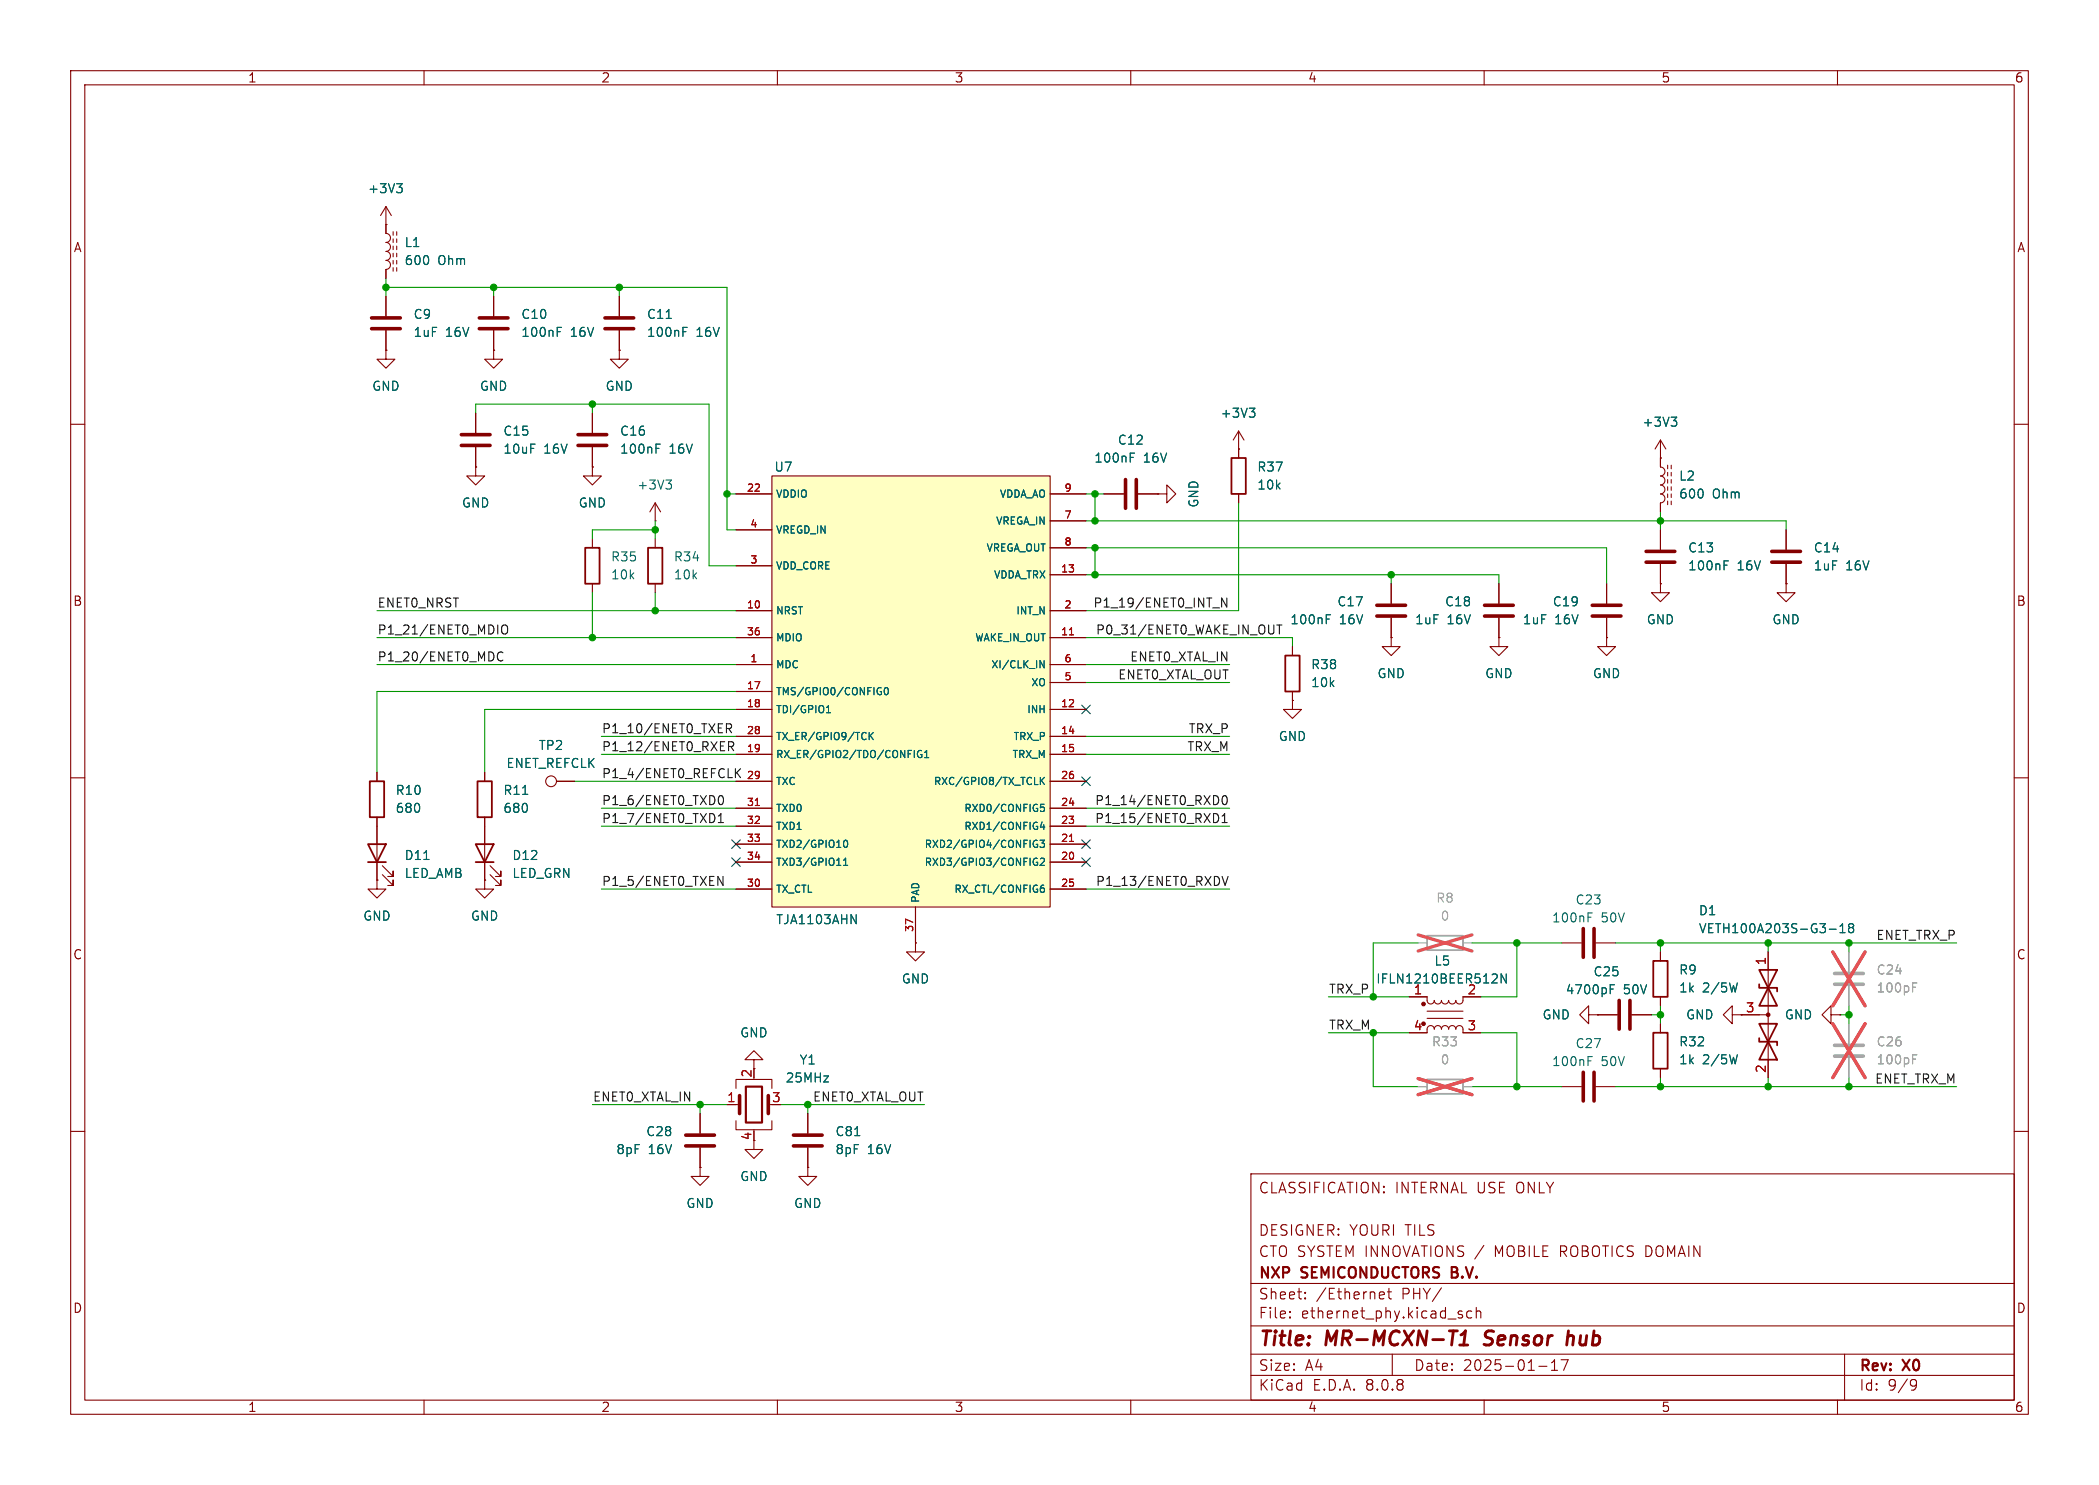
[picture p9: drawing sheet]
<svg xmlns="http://www.w3.org/2000/svg" width="297mm" height="210mm" viewBox="0 0 297 210" stroke-linecap="round" stroke-linejoin="round" font-family="sans-serif">
<g fill="none" stroke="#840000" stroke-width=".15">
<path d="M10 10h277v190h-277zM12 12h273v186h-273zM60 10v2M110 10v2M160 10v2M210 10v2M260 10v2M10 60h2M83.8 76.2v1.3M92.7 76.2v1.3M156.2 69.9h2.8M161 69.9h2.8"/>
<path d="M163.8 69.9h1.3v-1.3l1.3 1.3-1.3 1.2v-1.2M163.8 69.9h.1M175.3 63.5h.1M175.3 61v3.8M175.3 69.9v1.2M175.3 61l-.8 1.2M175.3 61l.7 1.2M234.9 62.2v3.8a.64 .64 0 0 1 .7 .7 .64 .64 0 0 1-.7 .6 .64 .64 0 0 1 .7 .7 .64 .64 0 0 1-.7 .6 .64 .64 0 0 1 .7 .6 .64 .64 0 0 1-.7 .7 .63 .63 0 0 1 .7 .6 .63 .63 0 0 1-.7 .6v1.3M234.9 64.8h.1M234.9 74.9v2.8M234.9 79.8v2.8M234.9 62.2l-.7 1.3"/>
<path d="M234.9 62.2l.8 1.3M236 65.8v.5M236 66.8v.5M236 67.8v.5M236 68.8v.5M236 69.9v.5M236 70.9v.5M236.5 65.8v.5M236.5 66.8v.5M236.5 67.8v.5M236.5 68.8v.5M236.5 69.9v.5"/>
<path d="M236.5 70.9v.5M252.7 74.9v2.8M252.7 79.8v2.8M285 60h2M83.8 82.6v1.2M92.7 82.6v1.2M182.9 99.1v1.2h1.2l-1.2 1.3-1.3-1.3h1.3M182.9 99.1h.1M212.1 90.2v1.2h1.3l-1.3 1.3-1.3-1.3h1.3M212.1 90.2h.1M227.3 90.2v1.2h1.3l-1.3 1.3-1.2-1.3h1.2M227.3 90.2h.1"/>
<path d="M227.3 82.6v2.7M227.3 87.4v2.8M252.7 82.6v1.2h1.3l-1.3 1.3-1.2-1.3h1.2M252.7 82.6h.1M10 110h2M53.3 109.2v1.3M53.3 115.6v1.2M78.7 110.5h2.6M285 110h2M68.6 124.5v1.2h1.2l-1.2 1.3-1.3-1.3h1.3M68.6 124.5h.1M221 133.4h2.8"/>
<path d="M225.8 133.4h2.8M250.2 134.6v17.8M221 153.7h2.8M224.8 143.5v-1.3l-1.3 1.3 1.3 1.3v-1.3h1.3M225.8 153.7h2.8M226.1 143.5h.1M226.1 143.5h2.8M230.9 143.5h2.8M246.4 143.5h3.8M259.1 143.5v-1.3l-1.3 1.3 1.3 1.3v-1.3h1.2M260.3 143.5h.1M10 160h2"/>
<path d="M177 166h108v32h-108zM285 160h2M60 198v2M110 198v2M160 198v2M177 194.5h108M177 191.5h108M177 187.5h108M177 181.5h108M182.5 186.3h.1l-.1 .1M182.5 186.3v.1M182.5 185.5v.1"/>
<path d="M182.5 185.5h.1l-.1 .1M184.7 183.6v.1M184.7 183.6h-.1l.1 .1M184.7 182.8v.1M184.7 182.8h-.1l.1 .1M195.4 182.7l.4 .1 .1 .3-.7 .1M195.8 183.6l-.4 .1M196.3 182.7h.6M196.5 182.2v1.3l.1 .1 .3 .1M197 191.5v3M206.7 185.9l.3 .2-.1 .2-.2 .1M206.7 185.4l.2 .1"/>
<path d="M208.2 185.5l-.4-.1-.3 .3v.4l.2 .2 .1 .1 .4-.1M208.9 185.5a.37 .37 0 0 1 .6 .1v.8M208.9 184.9v1.5M210 198v2M217.7 193.2h1.2M219.5 193.8h.9M219.5 192.7l.5-.4v1.5M220.9 192.3h1l-.7 1.5M260 198v2M261 191.5v6.5M270.6 195.1h.3l.2 .1a.99 .99 0 0 1-.4 1.4h-.2M271.2 195.7l-.3 .3h-.3"/>
<circle cx="78" cy="110.5" r=".76"/>
</g>
<path d="M205.1 188.2h1.1M206.5 190.2h1.2M206.7 188.8l.7-.6-.3 2M210 190.1l.3 .1M210.3 188.4l-.1 .2v.4M221.9 188.2l-.2 2M222.6 189a.57 .57 0 0 0-.8 .1M222.7 189.2l-.2 1" fill="none" stroke="#840000" stroke-width=".4"/>
<path d="M205.4 179.9h.5M205.9 179.2h-.5v1.5h.6" fill="none" stroke="#840000" stroke-width=".3"/>
<path d="M82.8 77.5h2v5.1h-2zM91.7 77.5h2v5.1h-2zM174.2 64.8h2.1v5.1h-2.1zM52.3 110.5h2.1v5.1h-2.1zM248.9 139.2v.5h2.6v.5M248.9 137.2h2.6l-2.6 5h2.6zM248.9 146.8v.5h2.6v.5M248.9 144.8h2.6l-2.6 5.1h2.6z" fill="none" stroke="#840000" stroke-width=".25"/>
<circle cx="250.2" cy="143.5" r=".25" fill="#840000" stroke="#840000" stroke-width=".15"/>
<g fill="none" stroke="#006464" stroke-width=".15">
<path d="M176.8 57.7h.8l-.5 .5M177.3 58.2l.3 .3v.3l-.3 .2M236.5 59h.7l-.4 .5M237 59.5l.2 .2v.3l-.2 .3M159.9 64.7h.5M159.9 64.1h.6M244 79.9h.4M244 79.3h.6M224.7 129.7h.4M224.7 129.1h.6M227.8 139.9h.5M227.8 139.3h.6"/>
<path d="M258.8 131.4h1M260.4 131.9h.7M260.4 131l.3-.4v1.3M261.8 131.2l-.2 .2v.4l.2 .1 .4-.1 .1-.1v-.3l-.3-.2M261.8 131.2l-.2-.3 .2-.3h.2l.3 .3-.3 .3M261.8 131.2h.2M224.7 150h.4M224.7 149.4h.6"/>
</g>
<path d="M201.9 152.7h5.1v2h-5.1z" fill="none" stroke="#a1a1a1" stroke-width=".25"/>
<path d="M261.6 134.6v2.8M261.6 139.4v2.8M200.7 153.7h1.2M207 153.7h1.3M261.6 144.8v2.8M261.6 149.6v2.8" fill="none" stroke="#a1a1a1" stroke-width=".15"/>
<path d="M259.3 134.6l4.6 7.6M263.9 134.6l-4.6 7.6M200.7 152.5l7.6 2.3M208.3 152.5l-7.6 2.3M259.3 144.8l4.6 7.6M263.9 144.8l-4.6 7.6" fill="none" stroke="#e65255" stroke-width=".46"/>
<g fill="none" stroke="#840000" stroke-width=".51">
<path d="M159.3 67.8v4.1M160.8 67.8v4.1M232.9 78h4.1M232.9 79.5h4.1M250.7 78h4.1M250.7 79.5h4.1M225.3 85.6h4.1M225.3 87.1h4.1M224 131.3v4.1M225.6 131.3v4.1M224 151.6v4.1M225.6 151.6v4.1"/>
<path d="M229.1 141.5v4M230.6 141.5v4"/>
</g>
<path d="M259.6 137.7h4.1M259.6 139.2h4.1M259.6 147.8h4.1M259.6 149.4h4.1" fill="none" stroke="#a1a1a1" stroke-width=".51"/>
<path d="M270.6 139.6h.4M270.6 139h.6M270.6 149.8h.4M270.6 149.2h.6" fill="none" stroke="#989898" stroke-width=".15"/>
<path d="M109.2 67.3h39.4v61h-39.4z" fill="#ffffc2"/>
<g fill="none" stroke="#840000" stroke-width=".15">
<path d="M54.6 31.8h.1M54.6 29.2v3.8a.64 .64 0 0 1 .7 .6 .64 .64 0 0 1-.7 .7 .64 .64 0 0 1 .7 .6 .64 .64 0 0 1-.7 .7 .64 .64 0 0 1 .7 .6 .64 .64 0 0 1-.7 .6 .64 .64 0 0 1 .7 .7 .64 .64 0 0 1-.7 .6v1.3M54.6 29.2l-.8 1.3M54.6 29.2l.8 1.3M55.6 32.8v.5M55.6 33.8v.5M55.6 34.8v.5M55.6 35.8v.5M55.6 36.8v.5M55.6 37.8v.6M56.1 32.8v.5M56.1 33.8v.5"/>
<path d="M56.1 34.8v.5M56.1 35.8v.5M56.1 36.8v.5M56.1 37.8v.6M54.6 49.5v1.3h1.3l-1.3 1.3-1.3-1.3h1.3M54.6 49.5h.1M54.6 41.9v2.8M54.6 46.7v2.8M67.3 58.4v2.8M69.8 49.5v1.3h1.3l-1.3 1.3-1.2-1.3h1.2M69.8 49.5h.1M69.8 41.9v2.8"/>
<path d="M69.8 46.7v2.8M83.8 58.4v2.8M87.6 49.5v1.3h1.3l-1.3 1.3-1.2-1.3h1.2M87.6 49.5h.1M87.6 41.9v2.8M87.6 46.7v2.8M67.3 66v1.3h1.3l-1.3 1.3-1.3-1.3h1.3M67.3 66h.1M67.3 63.2v2.8M83.8 66v1.3h1.3l-1.3 1.3-1.3-1.3h1.3M83.8 66h.1M83.8 63.2v2.8"/>
<path d="M92.7 73.7h.1M92.7 71.1l-.8 1.3M92.7 71.1v2.6M92.7 71.1l.8 1.3M104.1 69.9h5.1M104.1 74.9h5.1M109.2 67.3h39.4v61h-39.4zM148.6 69.9h5.1M148.6 73.7h5.1M148.6 77.5h5.1M156.2 69.9h2.8M161 69.9h2.8"/>
<path d="M163.8 69.9h.1M175.3 63.5h.1M175.3 63.5v1.3M175.3 69.9v1.2M234.9 64.8h.1M234.9 64.8v1.2M234.9 71.1v1.3M234.9 74.9v2.8M234.9 79.8v2.8M252.7 74.9v2.8M252.7 79.8v2.8M104.1 94h5.1"/>
<path d="M104.1 86.4h5.1M104.1 90.2h5.1M104.1 97.8h5.1M104.1 80h5.1M148.6 94h5.1M148.6 86.4h5.1M148.6 90.2h5.1M148.6 81.3h5.1M148.6 96.5h5.1M182.9 99.1h.1M182.9 91.4v1.3M182.9 97.8v1.3"/>
<path d="M196.8 90.2v1.2h1.3l-1.3 1.3-1.2-1.3h1.2M196.8 90.2h.1M196.8 82.6v2.7M196.8 87.4v2.8M212.1 90.2h.1M212.1 82.6v2.7M212.1 87.4v2.8M227.3 90.2h.1M227.3 82.6v2.7M227.3 87.4v2.8M234.9 82.6v1.2h1.3l-1.3 1.3-1.2-1.3h1.2M234.9 82.6h.1"/>
<path d="M252.7 82.6h.1M53.3 109.2v1.3M53.3 115.6v8.9M68.6 109.2v1.3M68.6 115.6v8.9M78.7 110.5h2.6M104.1 100.3h5.1M104.1 104.1h5.1M104.1 106.7h5.1M104.1 119.4h5.1M104.1 116.8h5.1M104.1 114.3h5.1"/>
<path d="M104.1 110.5h5.1M148.6 100.3h5.1M148.6 104.1h5.1M148.6 106.7h5.1M148.6 119.4h5.1M148.6 116.8h5.1M148.6 114.3h5.1M148.6 110.5h5.1M53.3 124.5v1.2h1.3l-1.3 1.3-1.2-1.3h1.2M53.3 124.5h.1M54.1 123.7l1.5 1.5v-.7v.7h-.7M54.1 122.4l1.5 1.6v-.8v.8h-.7"/>
<path d="M68.6 124.5h.1M69.3 123.7l1.6 1.5v-.7v.7h-.8M69.3 122.4l1.6 1.6v-.8v.8h-.8M104.1 121.9h5.1M104.1 125.7h5.1M129.5 133.4v1.2h1.3l-1.3 1.3-1.2-1.3h1.2M129.5 133.4h.1M129.5 128.3v5.1M148.6 121.9h5.1M148.6 125.7h5.1M234.9 134.6v1.3M250.2 134.6v2.6"/>
<path d="M99.1 157.5v2.8M102.9 156.2h1.7M104.1 158.5v1.3h5.1v-1.3M104.1 153.9v-1.2h5.1v1.2M106.7 149.9h1.2l-1.2-1.3-1.3 1.3h1.3v1.2M106.7 159.8v.2M114.3 157.5v2.8M199.4 141h2.5v.5a.51 .51 0 0 0 .5 .5 .51 .51 0 0 0 .5-.5 .51 .51 0 0 0 .6 .5 .51 .51 0 0 0 .5-.5 .51 .51 0 0 0 .5 .5 .51 .51 0 0 0 .5-.5 .51 .51 0 0 0 .5 .5 .51 .51 0 0 0 .5-.5 .51 .51 0 0 0 .5 .5 .51 .51 0 0 0 .5-.5v-.5h2.5M199.4 146.1h2.5v-.6a.51 .51 0 0 1 .5-.5 .51 .51 0 0 1 .5 .5 .51 .51 0 0 1 .6-.5 .51 .51 0 0 1 .5 .5 .51 .51 0 0 1 .5-.5 .51 .51 0 0 1 .5 .5 .51 .51 0 0 1 .5-.5 .51 .51 0 0 1 .5 .5 .51 .51 0 0 1 .5-.5 .51 .51 0 0 1 .5 .5v.6h2.5M201.9 143h5.1M201.9 144h5.1M226.1 143.5h.1"/>
<path d="M226.1 143.5h2.8M230.9 143.5h2.8M234.9 141v1.2M234.9 144.8v1.3M234.9 151.1v1.3M245.1 143.5v-1.3l-1.3 1.3 1.3 1.3v-1.3h1.3M246.4 143.5h.1M246.4 143.5h2.5M250.2 149.9v2.5M260.3 143.5h.1M99.1 165.1v1.3h-1.3l1.3 1.2 1.2-1.2h-1.2M99.1 165.1h.1"/>
<path d="M99.1 162.3v2.8M106.7 161.3v1.3h1.2l-1.2 1.2-1.3-1.2h1.3M114.3 165.1v1.3h1.3l-1.3 1.2-1.3-1.2h1.3M114.3 165.1h.1M114.3 162.3v2.8"/>
</g>
<path d="M151.3 89.8h.6M106.9 113.9h.6M151.3 119h.6" fill="none" stroke="#a90000" stroke-width=".15"/>
<g fill="none" stroke="#006464" stroke-width=".15">
<path d="M56.1 26h.8l-.4 .5M56.7 26.5l.2 .2v.3l-.2 .2M78.9 46.9h.4M78.9 46.3h.6M94.3 45h.7M96.6 46.9h.5M96.6 46.3h.6M176.8 57.7h.8l-.5 .5M177.3 58.2l.3 .3v.3l-.3 .2M236.5 59h.7l-.4 .5M237 59.5l.2 .2v.3l-.2 .3M92.8 63.4h.4"/>
<path d="M92.8 62.8h.6M94.2 67.9h.8l-.4 .5M94.8 68.4l.2 .2v.3l-.2 .3M159.9 64.7h.5M159.9 64.1h.6M244 79.9h.4M244 79.3h.6M124.4 97.2l.3 .1M124.5 97.8h.2v.4l-.2 .1M125.2 97.3l.2-.1a.54 .54 0 0 1 .3 .5 .54 .54 0 0 1-.3 .6l-.2-.1-.1-.3zM147.2 93.4l.5 1v-1M187.7 87.5h.4"/>
<path d="M187.7 86.9h.6M74 112.3h.7M116.9 100.8h.6M116.9 100.1l.3-.3v1M119.5 118.9l.1-.1a.54 .54 0 0 1 .4 .5 .54 .54 0 0 1-.4 .5l-.1-.1-.1-.2zM123 103.6v1M123.1 104l.5 .6M123.6 103.6l-.6 .6M130.4 106.2a.47 .47 0 0 0-.6 .4 .47 .47 0 0 0 .6 .5v-.4h-.2M130.8 107.1h.6M130.8 106.4l.3-.3v1M146.4 111h.5"/>
<path d="M146.6 119.4h.2v.4h-.3l-.2-.1M146.8 118.9l-.3-.1-.2 .2M147.2 118.8h.6l-.4 .4 .3 .1v.4l-.1 .1-.4-.1M147.2 109.9v1.1M147.4 110.4l.4 .6M147.4 116.2l-.2 .8h.6M147.7 116.6v.7M147.7 113.7h-.4l-.1 .5 .2-.1 .3 .1 .1 .1-.1 .4-.1 .1-.4-.1M147.8 109.9l-.6 .6M60 121.5h.7M119.4 122.4h.5M119.4 121.7l.2-.3v1"/>
<path d="M120.4 129.4l.7 1.2v-1.2M146.6 121.9h.2v.4l-.3 .1-.2-.2M146.8 121.4h-.3l-.2 .1M147.2 121.5l.4-.1 .2 .3-.6 .7h.6M147.4 125.6h.3l.1 .2-.1 .3-.3 .1M147.7 125.2h-.3M213.1 137.7v1.3l-.7-1.3v1.3M227.8 139.9h.5M227.8 139.3h.6M245.8 139l-.3 1.3M258.8 131.4h1M260.4 131.9h.7"/>
<path d="M260.4 131l.3-.4v1.3M261.8 131.2l-.2 .2v.4l.2 .1 .4-.1 .1-.1v-.3l-.3-.2M261.8 131.2l-.2-.3 .2-.3h.2l.3 .3-.3 .3M261.8 131.2h.2M245.8 149.2l-.3 1.2M120.9 160.6h.8"/>
</g>
<path d="M181.9 92.7h2v5.1h-2zM52.1 119.4h2.5l-1.3 2.5zM67.3 119.4h2.5l-1.2 2.5zM67.6 110.5h2v5.1h-2zM52.1 121.9h2.5M67.3 121.9h2.5M233.9 135.9h2.1v5.1h-2.1zM233.9 146.1h2.1v5h-2.1z" fill="none" stroke="#840000" stroke-width=".25"/>
<g fill="none" stroke="#840000" stroke-width=".51">
<path d="M52.6 45h4M52.6 46.5h4M67.8 45h4.1M67.8 46.5h4.1M85.6 45h4.1M85.6 46.5h4.1M65.3 61.5h4M65.3 63h4M81.8 61.5h4.1M81.8 63h4.1M194.8 85.6h4.1M194.8 87.1h4.1"/>
<path d="M210.1 85.6h4M210.1 87.1h4M104.6 154.9v2.6M108.7 154.9v2.6M97 162.1h4.1M97 160.5h4.1M112.3 162.1h4M112.3 160.5h4"/>
</g>
<path d="M105.5 153.7h2.3v5.1h-2.3z" fill="none" stroke="#840000" stroke-width=".3"/>
<g fill="#840000" stroke="#840000" stroke-width=".15">
<circle cx="201.4" cy="144.8" r=".25"/>
<circle cx="201.4" cy="142" r=".25"/>
</g>
<path d="M201.9 132.3h5.1v2.1h-5.1z" fill="none" stroke="#a1a1a1" stroke-width=".25"/>
<path d="M200.7 133.4h1.2M207 133.4h1.3M261.6 134.6v2.8M261.6 139.4v2.8M200.7 153.7h1.2M207 153.7h1.3M261.6 144.8v2.8M261.6 149.6v2.8" fill="none" stroke="#a1a1a1" stroke-width=".15"/>
<path d="M200.7 132.2l7.6 2.3M208.3 132.2l-7.6 2.3M259.3 134.6l4.6 7.6M263.9 134.6l-4.6 7.6M200.7 152.5l7.6 2.3M208.3 152.5l-7.6 2.3M259.3 144.8l4.6 7.6M263.9 144.8l-4.6 7.6" fill="none" stroke="#e65255" stroke-width=".46"/>
<g fill="none" stroke="#0f0f0f" stroke-width=".15">
<path d="M71 88.6a.43 .43 0 0 1 .5-.2 .43 .43 0 0 1 .3 .4v.4a.42 .42 0 0 1-.4 .5 .42 .42 0 0 1-.4-.5zM71.2 92.3a.51 .51 0 0 0-.7 0 .51 .51 0 0 0-.1 .6 .48 .48 0 0 0 .2 .5 .48 .48 0 0 0 .6-.1M171.6 86h1M173.6 84.6v1.2l-.7-1.2v1.2M180.7 88.4h.7M181 88.4v1.3M101.6 116.3h.8M101.6 115.4l.4-.3v1.2M101.8 112.6l.1-.1a.69 .69 0 0 1 .3 1.2l-.1 .1a.69 .69 0 0 1-.3-1.2zM102.8 103h.6l.1-.2v-.3l-.2-.1h-.5v1.2M103.1 105.6l.6-.1 .1-.2v-.3l-.2-.1h-.5v1.3M103.1 103l.4 .6"/>
<path d="M103.4 105.6l.4 .6M104.1 108.7v1.3M104.2 109.3l.6 .7M104.8 108.7l-.7 .7M172 115.1a.68 .68 0 0 1 .4 .6 .68 .68 0 0 1-.4 .6M172.4 112.8v.7M172.9 116.3h.7M172.9 115.4l.4-.3v1.2M173 112.6l.2-.1a.69 .69 0 0 1 .3 1.2l-.2 .1a.69 .69 0 0 1-.3-1.2zM101.6 123.9l.7 1.3v-1.3M172.9 123.9l.4 1.3 .5-1.3"/>
</g>
<g fill="none" stroke="#009600" stroke-width=".15">
<path d="M54.6 39.4v2.5M54.6 40.6h48.3v34.3h1.2M67.3 58.4v-1.2h33v22.8h3.8M69.8 40.6v1.3M83.8 57.2v1.2M87.6 40.6v1.3M92.7 73.7v2.5M92.7 74.9h-8.9v1.3M102.9 69.9h1.2M153.7 73.7h99v1.2M153.7 77.5h73.6v5.1M153.7 69.9h2.5"/>
<path d="M154.9 69.9v3.8M154.9 77.5v3.8M175.3 71.1v15.3h-21.6M234.9 72.4v2.5M53.3 90.2h50.8M53.3 94h50.8M53.3 86.4h50.8M83.8 83.8v6.4M92.7 83.8v2.6M104.1 97.8h-50.8v11.4M153.7 81.3h58.4v1.3M153.7 90.2h29.2v1.2"/>
<path d="M153.7 94h20.3M153.7 96.5h20.3M196.8 81.3v1.3M81.3 110.5h22.8M85.1 116.8h19M85.1 114.3h19M85.1 106.7h19M85.1 104.1h19M104.1 100.3h-35.5v8.9M153.7 116.8h20.3M153.7 114.3h20.3M153.7 106.7h20.3"/>
<path d="M153.7 104.1h20.3M85.1 125.7h19M153.7 125.7h20.3M200.7 133.4h-6.4v7.6M208.3 133.4h12.7M214.6 133.4v7.6h-5.1M228.6 133.4h48.3M234.9 133.4v1.2M250.2 133.4v1.2M261.6 133.4v1.2M83.8 156.2h19.1M99.1 156.2v1.3"/>
<path d="M110.5 156.2h20.3M114.3 156.2v1.3M188 146.1h11.4M188 141h11.4M194.3 146.1v7.6h6.4M208.3 153.7h12.7M209.5 146.1h5.1v7.6M228.6 153.7h48.3M233.7 143.5h1.2M234.9 142.2v2.6M234.9 152.4v1.3M250.2 152.4v1.3"/>
<path d="M260.3 143.5h1.3M261.6 142.2v2.6M261.6 152.4v1.3"/>
</g>
<path d="M153.1 99.7l1.2 1.2M154.3 99.7l-1.2 1.2M103.5 118.8l1.2 1.2M104.7 118.8l-1.2 1.2M153.1 109.9l1.2 1.2M153.1 118.8l1.2 1.2M154.3 109.9l-1.2 1.2M154.3 118.8l-1.2 1.2M103.5 121.3l1.2 1.2M104.7 121.3l-1.2 1.2M153.1 121.3l1.2 1.2M154.3 121.3l-1.2 1.2" fill="none" stroke="#000084" stroke-width=".15"/>
<path d="M270.6 139.6h.4M270.6 139h.6M270.6 149.8h.4M270.6 149.2h.6" fill="none" stroke="#989898" stroke-width=".15"/>
<g fill="#009600" stroke="#009600" stroke-width=".15">
<circle cx="261.6" cy="143.5" r=".46"/>
<circle cx="250.2" cy="153.7" r=".46"/>
<circle cx="234.9" cy="143.5" r=".46"/>
<circle cx="234.9" cy="153.7" r=".46"/>
<circle cx="214.6" cy="153.7" r=".46"/>
<circle cx="261.6" cy="153.7" r=".46"/>
<circle cx="102.9" cy="69.9" r=".46"/>
<circle cx="92.7" cy="86.4" r=".46"/>
<circle cx="83.8" cy="90.2" r=".46"/>
<circle cx="196.8" cy="81.3" r=".46"/>
<circle cx="154.9" cy="81.3" r=".46"/>
<circle cx="154.9" cy="77.5" r=".46"/>
<circle cx="154.9" cy="69.9" r=".46"/>
<circle cx="154.9" cy="73.7" r=".46"/>
<circle cx="69.8" cy="40.6" r=".46"/>
<circle cx="87.6" cy="40.6" r=".46"/>
<circle cx="92.7" cy="74.9" r=".46"/>
<circle cx="54.6" cy="40.6" r=".46"/>
<circle cx="83.8" cy="57.2" r=".46"/>
<circle cx="194.3" cy="141" r=".46"/>
<circle cx="214.6" cy="133.4" r=".46"/>
<circle cx="194.3" cy="146.1" r=".46"/>
<circle cx="250.2" cy="133.4" r=".46"/>
<circle cx="234.9" cy="133.4" r=".46"/>
<circle cx="234.9" cy="73.7" r=".46"/>
<circle cx="261.6" cy="133.4" r=".46"/>
<circle cx="114.3" cy="156.2" r=".46"/>
<circle cx="99.1" cy="156.2" r=".46"/>
</g>
<g font-size="2.8" fill="#840000">
<text x="178" y="190.9">Title:</text>
<text x="187.7" y="190.9">MR-MCXN-T1</text>
<text x="210.9" y="190.9">Sensor</text>
<text x="223.4" y="190.9">hub</text>
</g>
<g font-size="2.1" fill="#840000">
<text x="178" y="169">CLASSIFICATION:</text>
<text x="197.4" y="169">INTERNAL USE ONLY</text>
<text x="178" y="178">CTO SYSTEM INNOVATIONS /</text>
<text x="178" y="175">DESIGNER: YOURI TILS</text>
<text x="211.8" y="178">MOBILE</text>
<text x="221.1" y="178">ROBOTICS DOMAIN</text>
<text x="178" y="184">Sheet:</text>
<text x="178" y="181.2">NXP</text>
<text x="184.2" y="181.2">SEMICONDUCTORS</text>
<text x="186.2" y="184">/Ethernet</text>
<text x="198.4" y="184">PHY/</text>
<text x="206.1" y="181.2">B.V.</text>
<text x="178" y="186.7">File:</text>
<text x="184.1" y="186.7">ethernet_phy.kicad_sch</text>
<text x="178" y="196.9">KiCad</text>
<text x="178" y="194.1">Size:</text>
<text x="184.7" y="194.1">A4</text>
<text x="185.7" y="196.9">E.D.A.</text>
<text x="193.3" y="196.9">8.0.8</text>
<text x="200" y="194.1">Date:</text>
<text x="207" y="194.1">2025-01-17</text>
<text x="263" y="194.3">Rev:</text>
<text x="263" y="196.9">Id:</text>
<text x="267.1" y="196.9">9/9</text>
<text x="269.4" y="194.3">X0</text>
</g>
<g font-size="1.8" fill="#840000">
<text x="35" y="11.9">1</text>
<text x="85" y="11.9">2</text>
<text x="135" y="11.9">3</text>
<text x="185" y="11.9">4</text>
<text x="235" y="11.9">5</text>
<text x="285" y="11.9">6</text>
<text x="10.3" y="35.9">A</text>
<text x="285.3" y="35.9">A</text>
<text x="10.3" y="85.9">B</text>
<text x="285.3" y="85.9">B</text>
<text x="10.3" y="135.9">C</text>
<text x="285.3" y="135.9">C</text>
<text x="106.4" y="152.5" transform="rotate(-90 106.4 152.5)">2</text>
<text x="106.4" y="161.4" transform="rotate(-90 106.4 161.4)">4</text>
<text x="10.3" y="185.9">D</text>
<text x="285.3" y="185.9">D</text>
<text x="35" y="199.9">1</text>
<text x="85" y="199.9">2</text>
<text x="135" y="199.9">3</text>
<text x="185" y="199.9">4</text>
<text x="235" y="199.9">5</text>
<text x="285" y="199.9">6</text>
</g>
<g font-size="1.8" fill="#006464">
<text x="52" y="27.5">+3V3</text>
<text x="57.2" y="35.2">L1</text>
<text x="57.2" y="37.7">600</text>
<text x="62" y="37.7">Ohm</text>
<text x="58.4" y="45.3">C9</text>
<text x="58.4" y="47.9">1uF</text>
<text x="63" y="47.9">16V</text>
<text x="73.7" y="47.9">100nF</text>
<text x="73.7" y="45.3">C10</text>
<text x="80.7" y="47.9">16V</text>
<text x="91.4" y="47.9">100nF</text>
<text x="91.4" y="45.3">C11</text>
<text x="98.5" y="47.9">16V</text>
<text x="52.6" y="55.5">GND</text>
<text x="67.8" y="55.5">GND</text>
<text x="85.6" y="55.5">GND</text>
<text x="172.6" y="59.3">+3V3</text>
<text x="71.1" y="61.8">C15</text>
<text x="71.1" y="64.4">10uF</text>
<text x="77" y="64.4">16V</text>
<text x="87.6" y="64.4">100nF</text>
<text x="87.6" y="61.8">C16</text>
<text x="94.7" y="64.4">16V</text>
<text x="154.7" y="65.6">100nF</text>
<text x="158.1" y="63.1">C12</text>
<text x="161.8" y="65.6">16V</text>
<text x="232.3" y="60.6">+3V3</text>
<text x="65.3" y="72">GND</text>
<text x="81.8" y="72">GND</text>
<text x="90.1" y="69.4">+3V3</text>
<text x="109.5" y="66.9">U7</text>
<text x="169.8" y="71.9" transform="rotate(-90 169.8 71.9)">GND</text>
<text x="177.8" y="69.4">10k</text>
<text x="177.8" y="66.9">R37</text>
<text x="237.5" y="70.7">600</text>
<text x="237.5" y="68.2">L2</text>
<text x="242.3" y="70.7">Ohm</text>
<text x="86.4" y="82.1">10k</text>
<text x="86.4" y="79.6">R35</text>
<text x="95.3" y="82.1">10k</text>
<text x="95.3" y="79.6">R34</text>
<text x="238.8" y="80.9">100nF</text>
<text x="238.8" y="78.3">C13</text>
<text x="245.8" y="80.9">16V</text>
<text x="256.5" y="80.9">1uF</text>
<text x="256.5" y="78.3">C14</text>
<text x="261.2" y="80.9">16V</text>
<text x="182.5" y="88.5">100nF</text>
<text x="189.1" y="86">C17</text>
<text x="189.5" y="88.5">16V</text>
<text x="200.1" y="88.5">1uF</text>
<text x="204.4" y="86">C18</text>
<text x="204.8" y="88.5">16V</text>
<text x="215.4" y="88.5">1uF</text>
<text x="219.6" y="86">C19</text>
<text x="220" y="88.5">16V</text>
<text x="232.9" y="88.5">GND</text>
<text x="250.7" y="88.5">GND</text>
<text x="185.4" y="94.8">R38</text>
<text x="185.4" y="97.4">10k</text>
<text x="194.8" y="96.1">GND</text>
<text x="210.1" y="96.1">GND</text>
<text x="225.3" y="96.1">GND</text>
<text x="76.2" y="106.3">TP2</text>
<text x="180.8" y="105">GND</text>
<text x="55.9" y="112.6">R10</text>
<text x="71.1" y="112.6">R11</text>
<text x="71.6" y="108.8">ENET_REFCLK</text>
<text x="55.9" y="115.2">680</text>
<text x="71.1" y="115.2">680</text>
<text x="57.2" y="124.4">LED_AMB</text>
<text x="57.2" y="121.8">D11</text>
<text x="72.4" y="121.8">D12</text>
<text x="72.4" y="124.4">LED_GRN</text>
<text x="51.3" y="130.4">GND</text>
<text x="66.5" y="130.4">GND</text>
<text x="109.7" y="130.9">TJA1103AHN</text>
<text x="219.5" y="130.7">100nF</text>
<text x="222.8" y="128.1">C23</text>
<text x="226.6" y="130.7">50V</text>
<text x="240.3" y="129.6">D1</text>
<text x="202.9" y="136.8">L5</text>
<text x="240.3" y="132.2">VETH100A203S-G3-18</text>
<text x="127.5" y="139.3">GND</text>
<text x="194.6" y="139.3">IFLN1210BEER512N</text>
<text x="221.5" y="140.8">4700pF</text>
<text x="225.4" y="138.3">C25</text>
<text x="229.7" y="140.8">50V</text>
<text x="237.5" y="138">R9</text>
<text x="237.5" y="140.6">1k</text>
<text x="240.9" y="140.6">2/5W</text>
<text x="104.6" y="146.9">GND</text>
<text x="218.2" y="144.4">GND</text>
<text x="222.8" y="148.4">C27</text>
<text x="237.5" y="148.2">R32</text>
<text x="238.5" y="144.4">GND</text>
<text x="252.5" y="144.4">GND</text>
<text x="111.1" y="153.3">25MHz</text>
<text x="113" y="150.8">Y1</text>
<text x="219.5" y="151">100nF</text>
<text x="226.6" y="151">50V</text>
<text x="237.5" y="150.7">1k</text>
<text x="240.9" y="150.7">2/5W</text>
<text x="91.3" y="160.9">C28</text>
<text x="118.1" y="160.9">C81</text>
<text x="87.1" y="163.4">8pF</text>
<text x="91.7" y="163.4">16V</text>
<text x="104.6" y="167.2">GND</text>
<text x="118.1" y="163.4">8pF</text>
<text x="122.7" y="163.4">16V</text>
<text x="97" y="171">GND</text>
<text x="112.3" y="171">GND</text>
</g>
<g font-size="1.8" fill="#0f0f0f">
<text x="53.3" y="86">ENET0_NRST</text>
<text x="53.3" y="89.8">P1_21/ENET0_MDIO</text>
<text x="154.6" y="86">P1_19/ENET0_INT_N</text>
<text x="155" y="89.8">P0_31/ENET0_WAKE_IN_OUT</text>
<text x="53.3" y="93.6">P1_20/ENET0_MDC</text>
<text x="159.8" y="93.6">ENET0_XTAL_IN</text>
<text x="158.1" y="96.2">ENET0_XTAL_OUT</text>
<text x="85.1" y="106.3">P1_12/ENET0_RXER</text>
<text x="85.1" y="103.8">P1_10/ENET0_TXER</text>
<text x="167.9" y="106.3">TRX_M</text>
<text x="168.1" y="103.8">TRX_P</text>
<text x="85.1" y="110.1">P1_4/ENET0_REFCLK</text>
<text x="85.1" y="114">P1_6/ENET0_TXD0</text>
<text x="154.9" y="114">P1_14/ENET0_RXD0</text>
<text x="85.1" y="116.5">P1_7/ENET0_TXD1</text>
<text x="154.9" y="116.5">P1_15/ENET0_RXD1</text>
<text x="85.1" y="125.4">P1_5/ENET0_TXEN</text>
<text x="155" y="125.4">P1_13/ENET0_RXDV</text>
<text x="265.4" y="133">ENET_TRX_P</text>
<text x="188" y="140.6">TRX_P</text>
<text x="188" y="145.7">TRX_M</text>
<text x="83.8" y="155.9">ENET0_XTAL_IN</text>
<text x="114.9" y="155.9">ENET0_XTAL_OUT</text>
<text x="265.2" y="153.3">ENET_TRX_M</text>
</g>
<g font-size="1.8" fill="#989898">
<text x="203.1" y="127.9">R8</text>
<text x="203.8" y="130.4">0</text>
<text x="265.4" y="140.6">100pF</text>
<text x="265.4" y="138">C24</text>
<text x="202.5" y="148.2">R33</text>
<text x="265.4" y="148.2">C26</text>
<text x="203.8" y="150.7">0</text>
<text x="265.4" y="150.7">100pF</text>
</g>
<g font-size="1.8" fill="#a90000">
<text x="249.9" y="136.6" transform="rotate(-90 249.9 136.6)">1</text>
<text x="200" y="140.7">1</text>
<text x="207.6" y="140.7">2</text>
<text x="246.9" y="143.3">3</text>
<text x="200" y="145.8">4</text>
<text x="207.6" y="145.8">3</text>
<text x="102.8" y="156">1</text>
<text x="109.1" y="156">3</text>
<text x="249.9" y="151.8" transform="rotate(-90 249.9 151.8)">2</text>
</g>
<g font-size="1.4" fill="#a90000">
<text x="105.6" y="69.6">22</text>
<text x="150.5" y="69.6">9</text>
<text x="106.1" y="74.7">4</text>
<text x="150.5" y="73.4">7</text>
<text x="150.5" y="77.2">8</text>
<text x="106.1" y="79.8">3</text>
<text x="150" y="81">13</text>
<text x="105.6" y="86.1">10</text>
<text x="105.6" y="89.9">36</text>
<text x="150" y="89.9">11</text>
<text x="150.5" y="86.1">2</text>
<text x="106.1" y="93.7">1</text>
<text x="150.5" y="93.7">6</text>
<text x="105.6" y="97.5">17</text>
<text x="105.6" y="100.1">18</text>
<text x="150" y="100.1">12</text>
<text x="150.5" y="96.3">5</text>
<text x="105.6" y="106.4">19</text>
<text x="105.6" y="103.9">28</text>
<text x="150" y="103.9">14</text>
<text x="150" y="106.4">15</text>
<text x="105.6" y="110.2">29</text>
<text x="150" y="110.2">26</text>
<text x="105.6" y="114">31</text>
<text x="105.6" y="116.6">32</text>
<text x="105.6" y="119.1">33</text>
<text x="150" y="119.1">21</text>
<text x="150" y="116.6">23</text>
<text x="150" y="114">24</text>
<text x="105.6" y="125.5">30</text>
<text x="105.6" y="121.7">34</text>
<text x="150" y="121.7">20</text>
<text x="150" y="125.5">25</text>
<text x="129.3" y="131.9" transform="rotate(-90 129.3 131.9)">37</text>
</g>
<g font-size="1.4" fill="#006464">
<text x="109.7" y="70.6">VDDIO</text>
<text x="141.3" y="70.6">VDDA_AO</text>
<text x="109.7" y="75.7">VREGD_IN</text>
<text x="140.8" y="74.4">VREGA_IN</text>
<text x="109.7" y="80.7">VDD_CORE</text>
<text x="139.5" y="78.2">VREGA_OUT</text>
<text x="140.5" y="82">VDDA_TRX</text>
<text x="109.7" y="87.1">NRST</text>
<text x="143.7" y="87.1">INT_N</text>
<text x="109.7" y="94.7">MDC</text>
<text x="109.7" y="90.9">MDIO</text>
<text x="137.9" y="90.9">WAKE_IN_OUT</text>
<text x="140.1" y="94.7">XI/CLK_IN</text>
<text x="109.7" y="98.5">TMS/GPIO0/CONFIG0</text>
<text x="109.7" y="101.1">TDI/GPIO1</text>
<text x="145.2" y="101.1">INH</text>
<text x="145.8" y="97.3">XO</text>
<text x="109.7" y="107.4">RX_ER/GPIO2/TDO/CONFIG1</text>
<text x="109.7" y="104.9">TX_ER/GPIO9/TCK</text>
<text x="143.1" y="107.4">TRX_M</text>
<text x="143.3" y="104.9">TRX_P</text>
<text x="109.7" y="111.2">TXC</text>
<text x="132" y="111.2">RXC/GPIO8/TX_TCLK</text>
<text x="109.7" y="115">TXD0</text>
<text x="109.7" y="117.6">TXD1</text>
<text x="136.3" y="117.6">RXD1/CONFIG4</text>
<text x="136.3" y="115">RXD0/CONFIG5</text>
<text x="109.7" y="120.1">TXD2/GPIO10</text>
<text x="109.7" y="122.7">TXD3/GPIO11</text>
<text x="130.7" y="122.7">RXD3/GPIO3/CONFIG2</text>
<text x="130.7" y="120.1">RXD2/GPIO4/CONFIG3</text>
<text x="109.7" y="126.5">TX_CTL</text>
<text x="130.3" y="127.8" transform="rotate(-90 130.3 127.8)">PAD</text>
<text x="134.9" y="126.5">RX_CTL/CONFIG6</text>
</g>
</svg>
